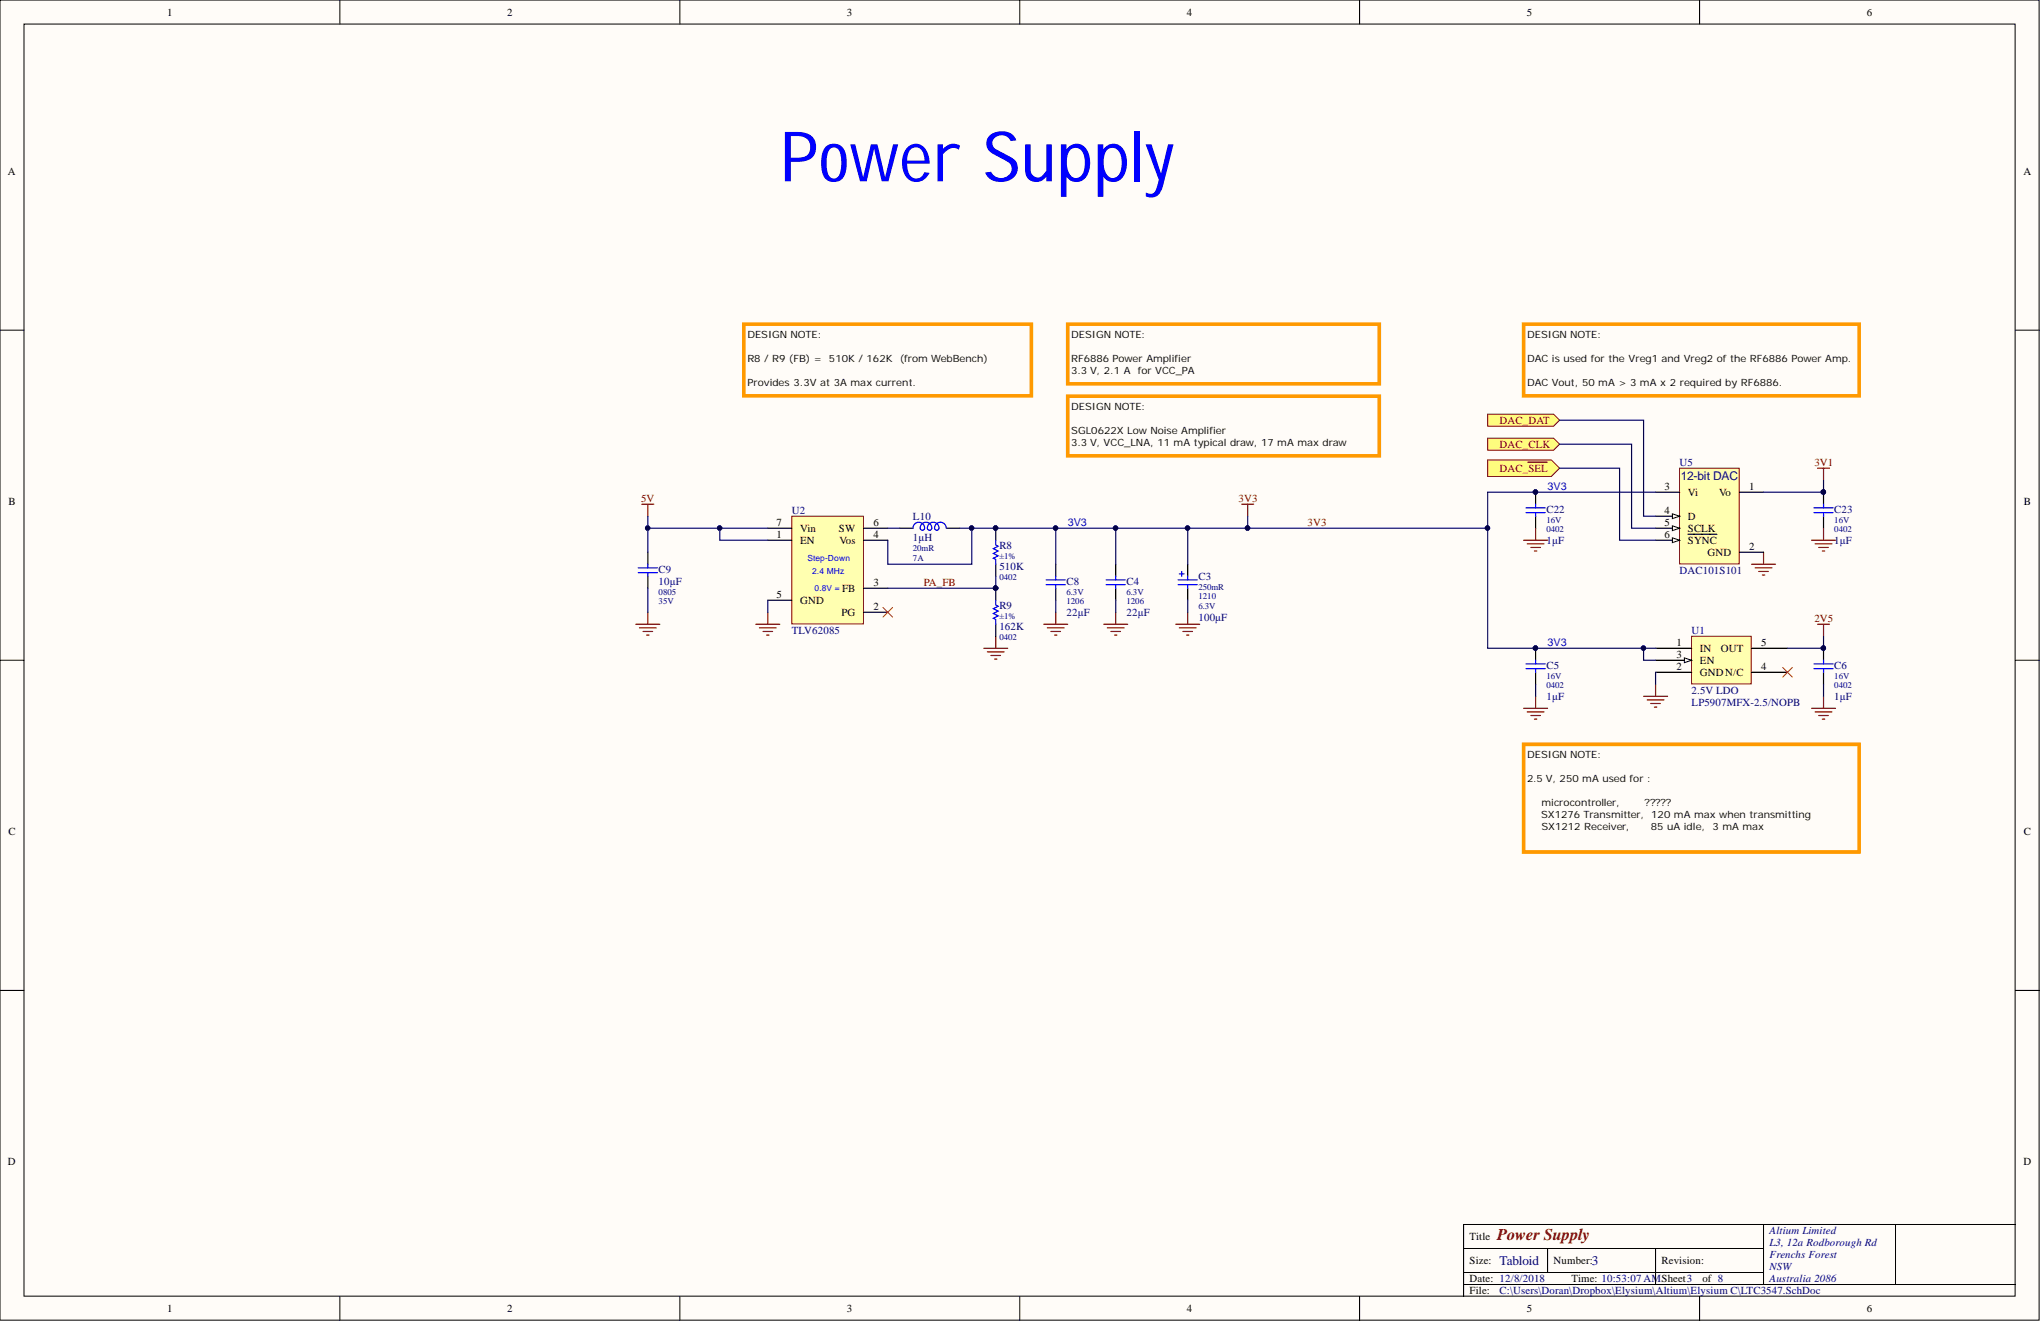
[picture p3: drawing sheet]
<svg xmlns="http://www.w3.org/2000/svg" width="431mm" height="279mm" viewBox="0 0 431 279" stroke-linecap="round" stroke-linejoin="round" font-family="sans-serif">
<g fill="#fffcf8" stroke="#000" stroke-width=".21">
<path d="M0 0h431v279h-431z"/>
<path d="M5.1 5.1h420.9v268.8h-420.9z"/>
</g>
<g fill="none" stroke="#000" stroke-width=".21">
<path d="M71.8 0v5.1M143.7 0v5.1M215.6 0v5.1M287.4 0v5.1M359.3 0v5.1M0 69.8h5.1M426.1 69.8h5M0 139.5h5.1M426.1 139.5h5M0 209.3h5.1M426.1 209.3h5M372.8 258.8v12.7"/>
<path d="M400.7 258.8h-91.3v15.2M426.1 258.8h-25.4v12.7M71.8 274v5.1M143.7 274v5.1M215.6 274v5.1M287.4 274v5.1M309.4 263.9h63.4M309.4 271.5h116.7M309.4 268.9h63.4M327.1 263.9v5M350 263.9v7.6M359.3 274v5.1"/>
</g>
<path d="M135.7 106.6h2.5M136.9 106.6v2.5M262.5 106.6h2.5M263.7 106.6v2.5M384.2 131.9h2.5M385.5 131.9v2.6" fill="none" stroke="#800000" stroke-width=".25"/>
<path d="M136.9 116.7v2.6M136.9 121.8v2.5" fill="none" stroke="#000" stroke-width=".25"/>
<path d="M136.9 119.3v.7M134.9 120h4.1M134.9 121h4.1M136.9 121v.8" fill="none" stroke="#00f" stroke-width=".25"/>
<path d="M322.1 157.3h70.9v22.8h-70.9z" fill="none" stroke="#f90" stroke-width=".76"/>
<path d="M167.4 109.1h15.1v22.8h-15.1z" fill="#ffffb0" stroke="#800000" stroke-width=".21"/>
<g fill="none" stroke="#000" stroke-width=".25">
<path d="M162.3 111.6h5.1M162.3 114.2h5.1M182.6 111.6h5.1M182.6 114.2h5.1M223.2 119.3v2.5M324.6 104v2.6M324.6 109.1v2.5M385.5 104v2.6M385.5 109.1v2.5M162.3 126.9h5.1M182.6 124.3h5.1M182.6 129.4h5.1"/>
<path d="M223.2 124.3v2.6"/>
</g>
<g fill="none" stroke="#800000" stroke-width=".25">
<path d="M384.2 99h2.5M385.5 99v2.5M322.1 114.2h5M322.8 114.9h3.6M323.6 115.7h2M324.4 116.5h.5M324.6 111.6v2.6M370.3 119.3h5M372.8 116.7v2.6M382.9 114.2h5.1M383.7 114.9h3.6M384.5 115.7h2"/>
<path d="M385.2 116.5h.5M385.5 111.6v2.6M134.4 131.9h5.1M135.2 132.7h3.5M135.9 133.5h2.1M136.7 134.2h.5M136.9 129.4v2.5M159.8 131.9h5M160.5 132.7h3.6M161.3 133.5h2M162.1 134.2h.5M162.3 129.4v2.5"/>
<path d="M208 137h5M208.7 137.8h3.6M209.5 138.5h2M210.2 139.3h.5M210.5 134.5v2.5M220.6 131.9h5.1M221.4 132.7h3.5M222.2 133.5h2M222.9 134.2h.5M223.2 129.4v2.5M371 120h3.6M371.8 120.8h2"/>
<path d="M372.5 121.5h.6"/>
</g>
<path d="M322.6 107.3h4M322.6 108.3h4M324.6 106.6v.7M324.6 108.3v.8M383.4 107.3h4.1M383.4 108.3h4.1M385.5 106.6v.7M385.5 108.3v.8M221.1 122.6h4.1M221.1 123.6h4.1M223.2 121.8v.8M223.2 123.6v.7" fill="none" stroke="#00f" stroke-width=".25"/>
<path d="M157.2 68.5h60.8v15.2h-60.8zM225.7 68.5h65.9v12.6h-65.9zM225.7 83.7h65.9v12.6h-65.9z" fill="none" stroke="#f90" stroke-width=".76"/>
<g fill="#000080" stroke="#000080" stroke-width=".21">
<circle cx="324.6" cy="104" r=".47"/>
<circle cx="385.4" cy="104" r=".47"/>
</g>
<path d="M314.5 87.5h13.9l1.3 1.3-1.3 1.3h-13.9z" fill-rule="evenodd" fill="#ffff80" stroke="#800000" stroke-width=".21"/>
<path d="M322.1 68.5h70.9v15.2h-70.9z" fill="none" stroke="#f90" stroke-width=".76"/>
<path d="M357.6 134.5h12.6v10h-12.6z" fill="#ffffb0" stroke="#800000" stroke-width=".21"/>
<path d="M350 137h7.6M350 139.5h7.6M350 142.1h7.6" fill="none" stroke="#000" stroke-width=".25"/>
<path d="M356.1 139l1.5 .5-1.5 .6z" fill="#fffcf8"/>
<path d="M356.1 139l1.5 .5-1.5 .6z" fill="none" stroke="#000" stroke-width=".21"/>
<g fill="none" stroke="#000" stroke-width=".25">
<path d="M190.2 111.6h2.8M200.1 111.6h2.8M210.5 111.6v2.6M210.5 119.3v2.5M235.9 119.3v2.5M251.1 119.3v2.5M210.5 124.3v2.6M210.5 131.9v2.6M235.9 124.3v2.6M251.1 124.3v2.6M324.6 137v2.5M370.3 137h7.6"/>
<path d="M385.5 137v2.5M324.6 142.1v2.5M370.3 142.1h7.6M385.5 142.1v2.5"/>
</g>
<g fill="#000080" stroke="#000080" stroke-width=".21">
<circle cx="324.6" cy="137" r=".47"/>
<circle cx="385.4" cy="137" r=".47"/>
<circle cx="210.5" cy="124.3" r=".47"/>
<circle cx="210.5" cy="111.6" r=".47"/>
</g>
<g fill="none" stroke="#00f" stroke-width=".25">
<path d="M200 111.6a1.21 1.21 0 0 0-1.3-1.2 1.21 1.21 0 0 0-1.1 1.5 .47 .47 0 0 0 .6 .1 .47 .47 0 0 0 .3-.4 1.21 1.21 0 0 0-1.4-1.2 1.21 1.21 0 0 0-1 1.5 .47 .47 0 0 0 .6 .1 .47 .47 0 0 0 .3-.4 1.21 1.21 0 0 0-1.4-1.2 1.21 1.21 0 0 0-1 1.5 .47 .47 0 0 0 .5 .1 .47 .47 0 0 0 .4-.4 1.23 1.23 0 0 0-1.3-1.2 1.23 1.23 0 0 0-1.2 1.2M210.5 114.2v1l.5 .2-1 .6 1 .5-1 .5 1 .5-1 .5 .5 .2v1.1M210.5 126.9v1l.5 .2-1 .5 1 .5-1 .6 1 .5-1 .5 .5 .2v1M233.8 123.6h4.1M233.8 122.6h4.1M235.9 121.8v.8M235.9 123.6v.7M249 123.6h4.1M249 122.6h4.1M249.3 121.3h1M249.8 120.8v1M251.1 121.8v.8"/>
<path d="M251.1 123.6v.7M324.6 139.5v.8M385.5 139.5v.8M322.6 140.3h4M322.6 141.3h4M324.6 141.3v.8M383.4 140.3h4.1M383.4 141.3h4.1M385.5 141.3v.8"/>
</g>
<g fill="none" stroke="#800000" stroke-width=".25">
<path d="M233.3 131.9h5.1M234.1 132.7h3.5M234.8 133.5h2.1M235.6 134.2h.5M235.9 129.4v2.5M248.5 131.9h5.1M249.3 132.7h3.5M250.1 133.5h2M250.8 134.2h.5M251.1 129.4v2.5M322.1 149.7h5M322.8 150.5h3.6"/>
<path d="M323.6 151.2h2M324.4 152h.5M324.6 147.2v2.5M347.4 147.2h5.1M348.2 147.9h3.5M349 148.7h2M349.7 149.4h.5M350 144.6v2.6M382.9 149.7h5.1M383.7 150.5h3.6M384.5 151.2h2M385.2 152h.5"/>
<path d="M385.5 147.2v2.5"/>
</g>
<path d="M376.9 141.1l2 2M378.9 141.1l-2 2" fill="none" stroke="#f00" stroke-width=".21"/>
<path d="M355 99h12.6v20.2h-12.6z" fill="#ffffb0" stroke="#800000" stroke-width=".21"/>
<path d="M350 104h5M350 109.1h5M367.7 104h5.1M367.7 116.7h5.1" fill="none" stroke="#000" stroke-width=".25"/>
<path d="M353.5 108.6l1.5 .5-1.5 .5z" fill="#fffcf8"/>
<path d="M353.5 108.6l1.5 .5-1.5 .5z" fill="none" stroke="#000" stroke-width=".21"/>
<path d="M350 111.6h5" fill="none" stroke="#000" stroke-width=".25"/>
<path d="M353.5 111.1l1.5 .5-1.5 .5z" fill="#fffcf8"/>
<path d="M353.5 111.1l1.5 .5-1.5 .5z" fill="none" stroke="#000" stroke-width=".21"/>
<path d="M350 114.2h5" fill="none" stroke="#000" stroke-width=".25"/>
<path d="M353.5 113.7l1.5 .5-1.5 .5z" fill="#fffcf8"/>
<path d="M353.5 113.7l1.5 .5-1.5 .5z" fill="none" stroke="#000" stroke-width=".21"/>
<path d="M356.8 112.9h6.1" fill="none" stroke="#000" stroke-width=".25"/>
<g fill="none" stroke="#000080" stroke-width=".25">
<path d="M136.9 109.1v2.5h25.4M136.9 111.6v5.1M152.2 111.6v2.6h10.1M187.7 111.6h2.5M202.9 111.6h2.5M223.2 111.6v7.7M235.9 111.6v7.7M251.1 111.6v7.7M263.7 111.6h-58.3v7.7h-17.7v-5.1M263.7 109.1v2.5M314.5 111.6v25.4h35.5M350 104h-35.5v7.6h-50.8"/>
<path d="M385.5 101.5v2.5h-12.7M136.9 124.3v5.1M162.3 126.9v2.5M210.5 121.8v2.5h-22.8M223.2 126.9v2.5M235.9 126.9v2.5M251.1 126.9v2.5M347.4 137v2.5h2.6M385.5 134.5v2.5h-7.6M324.6 144.6v2.6M350 142.1v2.5M385.5 144.6v2.6"/>
</g>
<g fill="#000080" stroke="#000080" stroke-width=".21">
<circle cx="136.9" cy="111.6" r=".47"/>
<circle cx="205.4" cy="111.6" r=".47"/>
<circle cx="210.5" cy="124.3" r=".47"/>
<circle cx="152.1" cy="111.6" r=".47"/>
<circle cx="385.4" cy="104" r=".47"/>
<circle cx="385.4" cy="137" r=".47"/>
<circle cx="223.1" cy="111.6" r=".47"/>
<circle cx="314.4" cy="111.6" r=".47"/>
<circle cx="324.6" cy="137" r=".47"/>
<circle cx="347.4" cy="137" r=".47"/>
<circle cx="263.7" cy="111.6" r=".47"/>
<circle cx="251" cy="111.6" r=".47"/>
<circle cx="210.5" cy="111.6" r=".47"/>
<circle cx="235.8" cy="111.6" r=".47"/>
<circle cx="324.6" cy="104" r=".47"/>
</g>
<g fill="#ffff80" stroke="#800000" stroke-width=".21">
<path d="M314.5 92.6h13.9l1.3 1.3-1.3 1.3h-13.9z" fill-rule="evenodd"/>
<path d="M314.5 97.2h13.4l1.8 1.8-1.8 1.7h-13.4z" fill-rule="evenodd"/>
</g>
<path d="M323 97.7h4" fill="none" stroke="#800000" stroke-width=".25"/>
<path d="M329.7 88.8h17.7v20.3h2.6M329.7 93.9h15.2v17.7h5.1M329.7 99h12.7v15.2h7.6" fill="none" stroke="#000080" stroke-width=".25"/>
<path d="M186.7 128.4l2 2M188.7 128.4l-2 2" fill="none" stroke="#f00" stroke-width=".21"/>
<text font-size="14.7" fill="#00f" x="164.8" y="38.3">Power Supply</text>
<text font-size="3.5" fill="#800000" x="316.5" y="262.1">Power Supply</text>
<g font-size="2.8" fill="#000080">
<text x="317" y="267.3">Tabloid</text>
<text x="336.5" y="267.3">3</text>
</g>
<text font-size="2.5" fill="#0c0087" x="355.3" y="101.5">12-bit DAC</text>
<g font-size="2.3">
<text x="35.3" y="3.3">1</text>
<text x="107.2" y="3.3">2</text>
<text x="179" y="3.3">3</text>
<text x="250.9" y="3.3">4</text>
<text x="322.8" y="3.3">5</text>
<text x="394.6" y="3.3">6</text>
<text x="1.7" y="37">A</text>
<text x="427.7" y="37">A</text>
<text x="1.8" y="106.7">B</text>
<text x="351.8" y="103.5">3</text>
<text x="356.8" y="104.8">Vi</text>
<text x="363.4" y="104.8">Vo</text>
<text x="369.8" y="103.5">1</text>
<text x="427.8" y="106.7">B</text>
<text x="164.2" y="111.1">7</text>
<text x="164.2" y="113.7">1</text>
<text x="169.2" y="112.4">Vin</text>
<text x="177.4" y="112.4">SW</text>
<text x="184.6" y="111.1">6</text>
<text x="184.6" y="113.7">4</text>
<text x="351.8" y="108.6">4</text>
<text x="351.8" y="111.1">5</text>
<text x="351.8" y="113.7">6</text>
<text x="356.8" y="109.9">D</text>
<text x="356.8" y="112.4">SCLK</text>
<text x="169.2" y="114.9">EN</text>
<text x="177.4" y="114.9">Vos</text>
<text x="356.8" y="114.9">SYNC</text>
<text x="361" y="117.5">GND</text>
<text x="369.8" y="116.2">2</text>
<text x="178" y="125.1">FB</text>
<text x="184.6" y="123.8">3</text>
<text x="164.2" y="126.4">5</text>
<text x="169.2" y="127.6">GND</text>
<text x="177.9" y="130.2">PG</text>
<text x="184.6" y="128.9">2</text>
<text x="354.4" y="136.5">1</text>
<text x="359.4" y="137.8">IN</text>
<text x="363.8" y="137.8">OUT</text>
<text x="372.3" y="136.5">5</text>
<text x="354.4" y="141.6">2</text>
<text x="354.4" y="139">3</text>
<text x="359.4" y="142.8">GNDN/C</text>
<text x="359.4" y="140.3">EN</text>
<text x="372.3" y="141.6">4</text>
<text x="1.8" y="176.5">C</text>
<text x="427.8" y="176.5">C</text>
<text x="1.7" y="246.3">D</text>
<text x="427.7" y="246.3">D</text>
<text x="310.7" y="262.1">Title</text>
<text x="310.7" y="267.2">Size:</text>
<text x="328.4" y="267.2">Number:</text>
<text x="351.2" y="267.2">Revision:</text>
<text x="310.7" y="271">Date: 12/8/2018</text>
<text x="310.7" y="273.5">File:</text>
<text x="332.2" y="271">Time: 10:53:07 AMSheet3</text>
<text x="359.9" y="271">of 8</text>
<text x="35.3" y="277.3">1</text>
<text x="107.2" y="277.3">2</text>
<text x="179" y="277.3">3</text>
<text x="250.9" y="277.3">4</text>
<text x="322.8" y="277.3">5</text>
<text x="394.6" y="277.3">6</text>
</g>
<g font-size="2.3" fill="#800000">
<text x="317" y="89.6">DAC_DAT</text>
<text x="317" y="94.6">DAC_CLK</text>
<text x="317" y="99.7">DAC_SEL</text>
<text x="383.5" y="98.4">3V1</text>
<text x="135.5" y="106.1">5V</text>
<text x="261.8" y="106.1">3V3</text>
<text x="276.4" y="111.1">3V3</text>
<text x="195.3" y="123.8">PA_FB</text>
<text x="383.5" y="131.4">2V5</text>
</g>
<g font-size="2.3" fill="#000080">
<text x="355" y="98.4">U5</text>
<text x="167.4" y="108.6">U2</text>
<text x="193" y="109.9">L10</text>
<text x="326.9" y="108.3">C22</text>
<text x="387.8" y="108.3">C23</text>
<text x="193" y="114.4">1μH</text>
<text x="211.3" y="116">R8</text>
<text x="326.9" y="114.9">1μF</text>
<text x="387.8" y="114.9">1μF</text>
<text x="139.2" y="123.6">10μF</text>
<text x="139.2" y="121">C9</text>
<text x="211.3" y="120.5">510K</text>
<text x="225.5" y="123.6">C8</text>
<text x="238.1" y="123.6">C4</text>
<text x="253.3" y="122.6">C3</text>
<text x="355" y="121.3">DAC101S101</text>
<text x="211.3" y="128.6">R9</text>
<text x="225.5" y="130.2">22μF</text>
<text x="238.1" y="130.2">22μF</text>
<text x="253.3" y="131.2">100μF</text>
<text x="167.4" y="134">TLV62085</text>
<text x="211.3" y="133.2">162K</text>
<text x="357.6" y="134">U1</text>
<text x="326.9" y="141.3">C5</text>
<text x="387.8" y="141.3">C6</text>
<text x="326.9" y="147.9">1μF</text>
<text x="357.6" y="149.2">LP5907MFX-2.5/NOPB</text>
<text x="357.6" y="146.7">2.5V LDO</text>
<text x="387.8" y="147.9">1μF</text>
<text x="374.1" y="260.8">Altium Limited</text>
<text x="374.1" y="263.4">L3, 12a Rodborough Rd</text>
<text x="374.1" y="265.9">Frenchs Forest</text>
<text x="374.1" y="268.4">NSW</text>
<text x="317" y="273.5">C:\Users\Doran\Dropbox\Elysium\Altium\Elysium C\LTC3547.SchDoc</text>
<text x="374.1" y="271">Australia 2086</text>
</g>
<g font-size="2.3" fill="#00f">
<text x="327.1" y="103.5">3V3</text>
<text x="225.7" y="111.1">3V3</text>
<text x="327.1" y="136.5">3V3</text>
</g>
<g font-size="2.1">
<text x="158" y="71.4">DESIGN NOTE:</text>
<text x="226.5" y="71.4">DESIGN NOTE:</text>
<text x="322.8" y="71.4">DESIGN NOTE:</text>
<text x="158" y="76.5">R8 / R9 (FB) =</text>
<text x="175.2" y="76.5">510K / 162K</text>
<text x="190.2" y="76.5">(from WebBench)</text>
<text x="226.5" y="76.5">RF6886 Power Amplifier</text>
<text x="322.8" y="76.5">DAC is used for the Vreg1 and Vreg2 of the RF6886 Power Amp.</text>
<text x="158" y="81.5">Provides 3.3V at 3A max current.</text>
<text x="226.5" y="79">3.3 V, 2.1 A</text>
<text x="240.5" y="79">for VCC_PA</text>
<text x="322.8" y="81.5">DAC Vout, 50 mA &gt; 3 mA x 2 required by RF6886.</text>
<text x="226.5" y="86.6">DESIGN NOTE:</text>
<text x="226.5" y="91.7">SGL0622X Low Noise Amplifier</text>
<text x="226.5" y="94.2">3.3 V, VCC_LNA, 11 mA typical draw, 17 mA max draw</text>
<text x="322.8" y="160.2">DESIGN NOTE:</text>
<text x="322.8" y="165.3">2.5 V, 250 mA used for :</text>
<text x="325.8" y="172.9">SX1276 Transmitter,</text>
<text x="325.8" y="170.3">microcontroller,</text>
<text x="347.7" y="170.3">?????</text>
<text x="349.1" y="172.9">120 mA max when transmitting</text>
<text x="325.8" y="175.4">SX1212 Receiver,</text>
<text x="348.9" y="175.4">85 uA idle,</text>
<text x="362" y="175.4">3 mA max</text>
</g>
<g font-size="1.9" fill="#000080">
<text x="326.9" y="110.5">16V</text>
<text x="326.9" y="112.5">0402</text>
<text x="387.8" y="110.5">16V</text>
<text x="387.8" y="112.5">0402</text>
<text x="193" y="116.5">20mR</text>
<text x="193" y="118.6">7A</text>
<text x="211.3" y="118.1">±1%</text>
<text x="139.2" y="125.7">0805</text>
<text x="211.3" y="122.6">0402</text>
<text x="225.5" y="125.7">6.3V</text>
<text x="238.1" y="125.7">6.3V</text>
<text x="253.3" y="124.7">250mR</text>
<text x="139.2" y="127.7">35V</text>
<text x="211.3" y="130.8">±1%</text>
<text x="225.5" y="127.7">1206</text>
<text x="238.1" y="127.7">1206</text>
<text x="253.3" y="126.7">1210</text>
<text x="253.3" y="128.7">6.3V</text>
<text x="211.3" y="135.3">0402</text>
<text x="326.9" y="143.4">16V</text>
<text x="387.8" y="143.4">16V</text>
<text x="326.9" y="145.5">0402</text>
<text x="387.8" y="145.5">0402</text>
</g>
<g font-size="1.8" fill="#00f">
<text x="170.7" y="118.6">Step-Down</text>
<text x="171.7" y="121.4">2.4 MHz</text>
<text x="172.2" y="124.9">0.8V =</text>
</g>
</svg>
